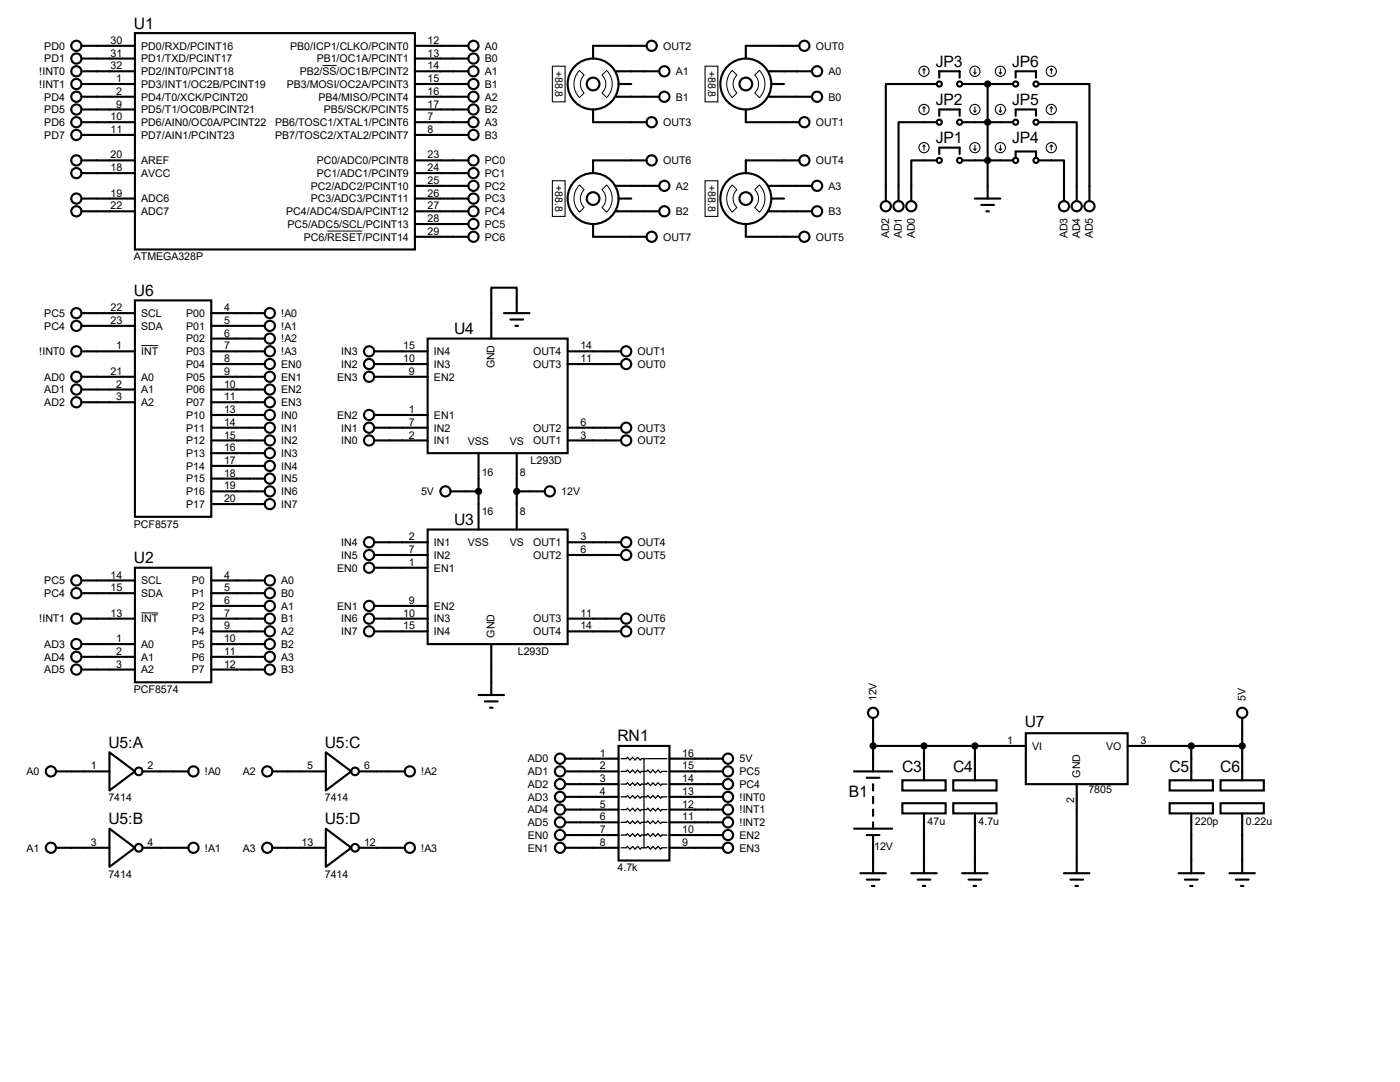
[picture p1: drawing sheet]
<svg xmlns="http://www.w3.org/2000/svg" width="279mm" height="216mm" viewBox="0 0 279 216" stroke-linecap="round" stroke-linejoin="round" font-family="sans-serif">
<g fill="none" stroke="#000" stroke-width=".42">
<path d="M16.3 9.1h10.6M16.3 11.7h10.6M16.3 14.2h10.6M16.3 16.8h10.6M16.3 19.3h10.6M26.9 6.6h55.9v43.2h-55.9zM82.8 9.1h10.7M82.8 11.7h10.7M82.8 14.2h10.7M82.8 16.8h10.7M82.8 19.3h10.7M122.9 14.2h8.7"/>
<path d="M122.9 19.3h8.7M123.4 16.8h2.6M129 9.1h-10.6v2.6M153.4 14.2h8.7M153.4 19.3h8.7M153.9 16.8h2.6M159.5 9.1h-10.7v2.6M186.9 16.8h-10.1v23.3M187.5 15.5v-1.3h4v1.3M192 16.8h10.2M197.1 16.8v22.8M202.7 15.5v-1.3h4.1v1.3"/>
<path d="M207.3 16.8h10.1v23.3M16.3 21.8h10.6M16.3 24.4h10.6M16.3 26.9h10.6M16.3 39.6h10.6M16.3 32h10.6M16.3 34.5h10.6M82.8 21.8h10.7M82.8 24.4h10.7M82.8 26.9h10.7M82.8 39.6h10.7M82.8 32h10.7"/>
<path d="M82.8 34.5h10.7M82.8 37.1h10.7M118.4 21.8v2.6h10.6M122.9 37.1h8.7M123.4 39.6h2.6M129 32h-10.6v2.5M148.8 21.8v2.6h10.7M153.4 37.1h8.7M153.9 39.6h2.6M159.5 32h-10.7v2.5M186.9 32h-5v8.1M186.9 24.4h-7.6v15.7"/>
<path d="M187.5 23.1v-1.3h4v1.3M187.5 30.7v-1.2h4v1.2M192 24.4h10.2M192 32h10.2M194.6 39.6h5M202.7 23.1v-1.3h4.1v1.3M202.7 31.5v-1.3h4.1v1.3M207.3 32h5v8.1M207.3 24.4h7.6v15.7M16.3 42.2h10.6M26.9 59.9h15.3v43.2h-15.3zM82.8 42.2h10.7"/>
<path d="M82.8 44.7h10.7M82.8 47.2h10.7M118.4 44.7v2.5h10.6M122.9 42.2h8.7M148.8 44.7v2.5h10.7M153.4 42.2h8.7M195.8 40.9h2.6M196.8 42.2h.6M16.3 75.2h10.6M16.3 77.7h10.6M16.3 62.5h10.6M16.3 65h10.6"/>
<path d="M16.3 70.1h10.6M42.2 75.2h10.6M42.2 77.7h10.6M42.2 62.5h10.6M42.2 65h10.6M42.2 72.6h10.6M42.2 70.1h10.6M42.2 67.6h10.6M74.7 75.2h10.6M74.7 72.6h10.6M74.7 70.1h10.6M85.3 67.6h28v22.8h-28z"/>
<path d="M100.6 62.5h5.1M101.9 63.8h2.5M102.9 65h.5M103.1 62.5v-5.1h-5.1v10.2M113.3 72.6h10.7M113.3 70.1h10.7M16.3 80.3h10.6M42.2 80.3h10.6M42.2 82.8h10.6M42.2 85.3h10.6M42.2 87.9h10.6M42.2 90.4h10.6"/>
<path d="M42.2 93h10.6M42.2 95.5h10.6M42.2 98h10.6M74.7 82.8h10.6M74.7 85.3h10.6M74.7 87.9h10.6M89.9 98h5.6M95.5 90.4v15.3M103.1 98h5.6M103.1 90.4v15.3M113.3 85.3h10.7M113.3 87.9h10.7"/>
<path d="M16.3 115.8h10.6M16.3 118.4h10.6M26.9 113.3h15.3v22.8h-15.3zM42.2 100.6h10.6M42.2 115.8h10.6M42.2 118.4h10.6M74.7 108.2h10.6M74.7 110.7h10.6M74.7 113.3h10.6M85.3 105.7h28v22.8h-28zM113.3 108.2h10.7M113.3 110.7h10.7"/>
<path d="M16.3 123.4h10.6M16.3 128.5h10.6M16.3 131.1h10.6M16.3 133.6h10.6M42.2 123.4h10.6M42.2 126h10.6M42.2 120.9h10.6M42.2 128.5h10.6M42.2 131.1h10.6M42.2 133.6h10.6M74.7 123.4h10.6M74.7 126h10.6"/>
<path d="M74.7 120.9h10.6M95.5 138.7h5.1M96.8 140h2.5M98 128.5v10.2M113.3 123.4h10.7M113.3 126h10.7M11.2 153.9h10.6M21.8 150.1l5.1 3.8-5.1 3.8zM28.4 153.9h9.2M54.4 153.9h10.6M65 150.1l5.1 3.8-5.1 3.8zM71.6 153.9h9.2"/>
<path d="M97.8 141.2h.5M112.8 151.4h10.6M112.8 153.9h10.6M112.8 156.5h10.6M112.8 159h10.6M123.4 148.8h10.2v22.9h-10.2zM133.6 151.4h10.7M133.6 153.9h10.7M133.6 156.5h10.7M133.6 159h10.7M170.4 153.9h7.7M173 155.2h2.5"/>
<path d="M174.2 148.8h30.5M174.2 143.3v10.6M174.2 156.5v1.2M174.2 159v1.3M180.1 155.7h8.6v2h-8.6zM184.4 148.8v6.9M190.2 155.7h8.7v2h-8.7zM194.6 148.8v6.9M204.7 146.3h20.3v10.2h-20.3zM214.9 156.5v17.7M225 148.8h22.9M233.4 155.7h8.7v2h-8.7z"/>
<path d="M237.7 148.8v6.9M243.6 155.7h8.6v2h-8.6zM247.9 143.3v12.4M11.2 169.2h10.6M21.8 165.4l5.1 3.8-5.1 3.8zM28.4 169.2h9.2M54.4 169.2h10.6M65 165.4l5.1 3.8-5.1 3.8zM71.6 169.2h9.2M112.8 161.5h10.6M112.8 164.1h10.6M112.8 166.6h10.6"/>
<path d="M112.8 169.2h10.6M133.6 161.5h10.7M133.6 164.1h10.7M133.6 166.6h10.7M133.6 169.2h10.7M170.4 165.4h7.7M171.7 174.2h5.1M173 166.6h2.5M173 175.5h2.5M174 176.8h.5M174.2 161.5v1.3M174.2 164.1v1.3"/>
<path d="M174.2 166.6v7.6M180.1 160.3h8.6v2h-8.6zM181.9 174.2h5M183.1 175.5h2.6M184.1 176.8h.6M184.4 162.3v11.9M190.2 160.3h8.7v2h-8.7zM192 174.2h5.1M193.3 175.5h2.5M194.3 176.8h.5M194.6 162.3v11.9M212.3 174.2h5.1"/>
<path d="M213.6 175.5h2.6M214.6 176.8h.5M233.4 160.3h8.7v2h-8.7zM235.2 174.2h5.1M236.5 175.5h2.5M237.5 176.8h.5M237.7 162.3v11.9M243.6 160.3h8.6v2h-8.6zM245.4 174.2h5M246.6 175.5h2.6M247.6 176.8h.6M247.9 162.3v11.9"/>
<circle cx="15.2" cy="9.1" r="1.02"/>
<circle cx="15.2" cy="11.7" r="1.02"/>
<circle cx="15.2" cy="14.2" r="1.02"/>
<circle cx="15.2" cy="16.8" r="1.02"/>
<circle cx="15.2" cy="19.3" r="1.02"/>
<circle cx="94.5" cy="19.3" r="1.02"/>
<circle cx="94.5" cy="14.2" r="1.02"/>
<circle cx="94.5" cy="16.8" r="1.02"/>
<circle cx="94.5" cy="9.1" r="1.02"/>
<circle cx="94.5" cy="11.7" r="1.02"/>
<circle cx="118.4" cy="16.8" r="5.1"/>
<circle cx="118.4" cy="16.8" r="1.27"/>
<circle cx="130" cy="9.1" r="1.02"/>
<circle cx="132.6" cy="19.3" r="1.02"/>
<circle cx="132.6" cy="14.2" r="1.02"/>
<circle cx="148.8" cy="16.8" r="5.1"/>
<circle cx="148.8" cy="16.8" r="1.27"/>
<circle cx="160.5" cy="9.1" r="1.02"/>
<circle cx="163.1" cy="14.2" r="1.02"/>
<circle cx="163.1" cy="19.3" r="1.02"/>
<circle cx="187.5" cy="16.8" r=".51"/>
<circle cx="191.5" cy="16.8" r=".51"/>
<circle cx="202.7" cy="16.8" r=".51"/>
<circle cx="206.8" cy="16.8" r=".51"/>
<circle cx="15.2" cy="32" r="1.02"/>
<circle cx="15.2" cy="34.5" r="1.02"/>
<circle cx="15.2" cy="21.8" r="1.02"/>
<circle cx="15.2" cy="26.9" r="1.02"/>
<circle cx="15.2" cy="24.4" r="1.02"/>
<circle cx="15.2" cy="39.6" r="1.02"/>
<circle cx="94.5" cy="32" r="1.02"/>
<circle cx="94.5" cy="21.8" r="1.02"/>
<circle cx="94.5" cy="26.9" r="1.02"/>
<circle cx="94.5" cy="24.4" r="1.02"/>
<circle cx="94.5" cy="37.1" r="1.02"/>
<circle cx="94.5" cy="34.5" r="1.02"/>
<circle cx="94.5" cy="39.6" r="1.02"/>
<circle cx="118.4" cy="39.6" r="5.1"/>
<circle cx="118.4" cy="39.6" r="1.27"/>
<circle cx="130" cy="32" r="1.02"/>
<circle cx="130" cy="24.4" r="1.02"/>
<circle cx="132.6" cy="37.1" r="1.02"/>
<circle cx="148.8" cy="39.6" r="5.1"/>
<circle cx="148.8" cy="39.6" r="1.27"/>
<circle cx="160.5" cy="24.4" r="1.02"/>
<circle cx="160.5" cy="32" r="1.02"/>
<circle cx="163.1" cy="37.1" r="1.02"/>
<circle cx="187.5" cy="24.4" r=".51"/>
<circle cx="187.5" cy="32" r=".51"/>
<circle cx="191.5" cy="32" r=".51"/>
<circle cx="191.5" cy="24.4" r=".51"/>
<circle cx="202.7" cy="32" r=".51"/>
<circle cx="202.7" cy="24.4" r=".51"/>
<circle cx="206.8" cy="32" r=".51"/>
<circle cx="206.8" cy="24.4" r=".51"/>
<circle cx="15.2" cy="42.2" r="1.02"/>
<circle cx="94.5" cy="42.2" r="1.02"/>
<circle cx="94.5" cy="44.7" r="1.02"/>
<circle cx="94.5" cy="47.2" r="1.02"/>
<circle cx="130" cy="47.2" r="1.02"/>
<circle cx="132.6" cy="42.2" r="1.02"/>
<circle cx="160.5" cy="47.2" r="1.02"/>
<circle cx="163.1" cy="42.2" r="1.02"/>
<circle cx="176.8" cy="41.1" r="1.02"/>
<circle cx="179.3" cy="41.1" r="1.02"/>
<circle cx="181.9" cy="41.1" r="1.02"/>
<circle cx="212.3" cy="41.1" r="1.02"/>
<circle cx="214.9" cy="41.1" r="1.02"/>
<circle cx="217.4" cy="41.1" r="1.02"/>
<circle cx="15.2" cy="65" r="1.02"/>
<circle cx="15.2" cy="70.1" r="1.02"/>
<circle cx="15.2" cy="62.5" r="1.02"/>
<circle cx="15.2" cy="77.7" r="1.02"/>
<circle cx="15.2" cy="75.2" r="1.02"/>
<circle cx="53.8" cy="72.6" r="1.02"/>
<circle cx="53.8" cy="75.2" r="1.02"/>
<circle cx="53.8" cy="65" r="1.02"/>
<circle cx="53.8" cy="67.6" r="1.02"/>
<circle cx="53.8" cy="70.1" r="1.02"/>
<circle cx="53.8" cy="77.7" r="1.02"/>
<circle cx="53.8" cy="62.5" r="1.02"/>
<circle cx="73.7" cy="72.6" r="1.02"/>
<circle cx="73.7" cy="70.1" r="1.02"/>
<circle cx="73.7" cy="75.2" r="1.02"/>
<circle cx="125" cy="70.1" r="1.02"/>
<circle cx="125" cy="72.6" r="1.02"/>
<circle cx="15.2" cy="80.3" r="1.02"/>
<circle cx="53.8" cy="95.5" r="1.02"/>
<circle cx="53.8" cy="98" r="1.02"/>
<circle cx="53.8" cy="87.9" r="1.02"/>
<circle cx="53.8" cy="93" r="1.02"/>
<circle cx="53.8" cy="90.4" r="1.02"/>
<circle cx="53.8" cy="82.8" r="1.02"/>
<circle cx="53.8" cy="80.3" r="1.02"/>
<circle cx="53.8" cy="85.3" r="1.02"/>
<circle cx="73.7" cy="87.9" r="1.02"/>
<circle cx="73.7" cy="85.3" r="1.02"/>
<circle cx="73.7" cy="82.8" r="1.02"/>
<circle cx="88.9" cy="98" r="1.02"/>
<circle cx="109.7" cy="98" r="1.02"/>
<circle cx="125" cy="87.9" r="1.02"/>
<circle cx="125" cy="85.3" r="1.02"/>
<circle cx="15.2" cy="115.8" r="1.02"/>
<circle cx="15.2" cy="118.4" r="1.02"/>
<circle cx="53.8" cy="118.4" r="1.02"/>
<circle cx="53.8" cy="115.8" r="1.02"/>
<circle cx="53.8" cy="100.6" r="1.02"/>
<circle cx="73.7" cy="108.2" r="1.02"/>
<circle cx="73.7" cy="110.7" r="1.02"/>
<circle cx="73.7" cy="113.3" r="1.02"/>
<circle cx="125" cy="108.2" r="1.02"/>
<circle cx="125" cy="110.7" r="1.02"/>
<circle cx="15.2" cy="131.1" r="1.02"/>
<circle cx="15.2" cy="133.6" r="1.02"/>
<circle cx="15.2" cy="123.4" r="1.02"/>
<circle cx="15.2" cy="128.5" r="1.02"/>
<circle cx="53.8" cy="133.6" r="1.02"/>
<circle cx="53.8" cy="126" r="1.02"/>
<circle cx="53.8" cy="131.1" r="1.02"/>
<circle cx="53.8" cy="120.9" r="1.02"/>
<circle cx="53.8" cy="128.5" r="1.02"/>
<circle cx="53.8" cy="123.4" r="1.02"/>
<circle cx="73.7" cy="123.4" r="1.02"/>
<circle cx="73.7" cy="126" r="1.02"/>
<circle cx="73.7" cy="120.9" r="1.02"/>
<circle cx="125" cy="126" r="1.02"/>
<circle cx="125" cy="123.4" r="1.02"/>
<circle cx="10.2" cy="153.9" r="1.02"/>
<circle cx="27.7" cy="153.9" r=".76"/>
<circle cx="38.6" cy="153.9" r="1.02"/>
<circle cx="53.3" cy="153.9" r="1.02"/>
<circle cx="70.9" cy="153.9" r=".76"/>
<circle cx="81.8" cy="153.9" r="1.02"/>
<circle cx="111.8" cy="156.5" r="1.02"/>
<circle cx="111.8" cy="151.4" r="1.02"/>
<circle cx="111.8" cy="153.9" r="1.02"/>
<circle cx="111.8" cy="159" r="1.02"/>
<circle cx="145.3" cy="151.4" r="1.02"/>
<circle cx="145.3" cy="156.5" r="1.02"/>
<circle cx="145.3" cy="153.9" r="1.02"/>
<circle cx="145.3" cy="159" r="1.02"/>
<circle cx="174.2" cy="142.2" r="1.02"/>
<circle cx="247.9" cy="142.2" r="1.02"/>
<circle cx="10.2" cy="169.2" r="1.02"/>
<circle cx="27.7" cy="169.2" r=".76"/>
<circle cx="38.6" cy="169.2" r="1.02"/>
<circle cx="53.3" cy="169.2" r="1.02"/>
<circle cx="70.9" cy="169.2" r=".76"/>
<circle cx="81.8" cy="169.2" r="1.02"/>
<circle cx="111.8" cy="166.6" r="1.02"/>
<circle cx="111.8" cy="169.2" r="1.02"/>
<circle cx="111.8" cy="161.5" r="1.02"/>
<circle cx="111.8" cy="164.1" r="1.02"/>
<circle cx="145.3" cy="161.5" r="1.02"/>
<circle cx="145.3" cy="166.6" r="1.02"/>
<circle cx="145.3" cy="169.2" r="1.02"/>
<circle cx="145.3" cy="164.1" r="1.02"/>
</g>
<path d="M64.4 13.1h2.8M115.7 14.1l.9 .9a2.46 2.46 0 0 0 0 3.5l-.9 1a3.9 3.9 0 0 1 0-5.4zM121.1 14.1a3.9 3.9 0 0 1 0 5.4l-1-1a2.46 2.46 0 0 0 0-3.5zM146.1 14.1l1 .9a2.46 2.46 0 0 0 0 3.5l-1 1a3.9 3.9 0 0 1 0-5.4zM151.6 14.1a3.9 3.9 0 0 1 0 5.4l-1-1a2.46 2.46 0 0 0 0-3.5zM115.7 36.9l.9 .9a2.46 2.46 0 0 0 0 3.6l-.9 .9a3.9 3.9 0 0 1 0-5.4zM121.1 36.9a3.9 3.9 0 0 1 0 5.4l-1-.9a2.46 2.46 0 0 0 0-3.6zM146.1 36.9l1 .9a2.46 2.46 0 0 0 0 3.6l-1 .9a3.9 3.9 0 0 1 0-5.4zM151.6 36.9a3.9 3.9 0 0 1 0 5.4l-1-.9a2.46 2.46 0 0 0 0-3.6zM65.3 46.1h7M28.2 69h3.4M28.2 122.3h3.4" fill="none" stroke="#000" stroke-width=".2"/>
<g fill="none" stroke="#000" stroke-width=".21">
<path d="M110.2 13.2h2.6v7.1h-2.6zM140.7 13.2h2.6v7.1h-2.6zM184.4 13.7v1M184.4 13.7l-.3 .3M184.4 13.7l.3 .3M194.3 14.5l.3 .2M194.6 13.7v1M194.8 14.5l-.2 .2M199.4 14.5l.2 .2M199.6 13.7v1M199.9 14.5l-.3 .2M209.8 13.7v1"/>
<path d="M209.8 13.7l.3 .3M209.8 13.7l-.3 .3M110.2 36.1h2.6v7.1h-2.6zM140.7 36.1h2.6v7.1h-2.6zM184.4 29l-.3 .2M184.4 29l.3 .2M184.4 21.3v1.1M184.4 29v1M184.4 21.3l-.3 .3M184.4 21.3l.3 .3M194.3 29.7l.3 .3M194.3 22.1l.3 .3"/>
<path d="M194.6 21.3v1.1M194.6 29v1M194.8 29.7l-.2 .3M194.8 22.1l-.2 .3M199.4 29.7l.2 .3M199.4 22.1l.2 .3M199.6 21.3v1.1M199.6 29v1M199.9 29.7l-.3 .3M199.9 22.1l-.3 .3M209.8 29l.3 .2M209.8 29l-.3 .2"/>
<path d="M209.8 21.3v1.1M209.8 29v1M209.8 21.3l.3 .3M209.8 21.3l-.3 .3"/>
<circle cx="184.4" cy="14.2" r="1.02"/>
<circle cx="194.6" cy="14.2" r="1.02"/>
<circle cx="199.6" cy="14.2" r="1.02"/>
<circle cx="209.8" cy="14.2" r="1.02"/>
<circle cx="184.4" cy="29.5" r="1.02"/>
<circle cx="184.4" cy="21.8" r="1.02"/>
<circle cx="194.6" cy="21.8" r="1.02"/>
<circle cx="194.6" cy="29.5" r="1.02"/>
<circle cx="199.6" cy="21.8" r="1.02"/>
<circle cx="199.6" cy="29.5" r="1.02"/>
<circle cx="209.8" cy="29.5" r="1.02"/>
<circle cx="209.8" cy="21.8" r="1.02"/>
</g>
<path d="M124 151.4h1l.2-.3 .5 .5 .5-.5 .5 .5 .6-.5 .5 .5 .2-.2h5.1M124 156.5h1l.2-.3 .5 .5 .5-.5 .5 .5 .6-.5 .5 .5 .2-.2h1l.3-.3 .5 .5 .5-.5 .5 .5 .5-.5 .5 .5 .3-.2h1M124 153.9h1l.2-.2 .5 .5 .5-.5 .5 .5 .6-.5 .5 .5 .2-.3h1l.3-.2 .5 .5 .5-.5 .5 .5 .5-.5 .5 .5 .3-.3h1M124 159h1l.2-.3 .5 .6 .5-.6 .5 .6 .6-.6 .5 .6 .2-.3h1l.3-.3 .5 .6 .5-.6 .5 .6 .5-.6 .5 .6 .3-.3h1M128.5 151.4v17.8M124 161.5h1l.2-.2 .5 .5 .5-.5 .5 .5 .6-.5 .5 .5 .2-.3h1l.3-.2 .5 .5 .5-.5 .5 .5 .5-.5 .5 .5 .3-.3h1M124 164.1h1l.2-.3 .5 .5 .5-.5 .5 .5 .6-.5 .5 .5 .2-.2h1l.3-.3 .5 .5 .5-.5 .5 .5 .5-.5 .5 .5 .3-.2h1M124 166.6h1l.2-.2 .5 .5 .5-.5 .5 .5 .6-.5 .5 .5 .2-.3h1l.3-.2 .5 .5 .5-.5 .5 .5 .5-.5 .5 .5 .3-.3h1M124 169.2h1l.2-.3 .5 .5 .5-.5 .5 .5 .6-.5 .5 .5 .2-.2h1l.3-.3 .5 .5 .5-.5 .5 .5 .5-.5 .5 .5 .3-.2h1" fill="none" stroke="#000" stroke-width=".25"/>
<g fill="#000" stroke="#000" stroke-width=".42">
<circle cx="197.1" cy="16.8" r=".51"/>
<circle cx="197.1" cy="32" r=".51"/>
<circle cx="197.1" cy="24.4" r=".51"/>
<circle cx="95.5" cy="98" r=".51"/>
<circle cx="103.1" cy="98" r=".51"/>
<circle cx="174.2" cy="148.8" r=".51"/>
<circle cx="184.4" cy="148.8" r=".51"/>
<circle cx="194.6" cy="148.8" r=".51"/>
<circle cx="237.7" cy="148.8" r=".51"/>
<circle cx="247.9" cy="148.8" r=".51"/>
</g>
<g font-size="3.1">
<text x="26.7" y="5.7">U1</text>
<text x="186.7" y="13.3">JP3</text>
<text x="202" y="13.3">JP6</text>
<text x="186.7" y="21">JP2</text>
<text x="202" y="21">JP5</text>
<text x="186.7" y="28.6">JP1</text>
<text x="202" y="28.6">JP4</text>
<text x="26.7" y="59.1">U6</text>
<text x="90.6" y="66.7">U4</text>
<text x="90.6" y="104.8">U3</text>
<text x="26.7" y="112.4">U2</text>
<text x="21.6" y="149.2">U5:A</text>
<text x="64.8" y="149.2">U5:C</text>
<text x="123.2" y="148">RN1</text>
<text x="204.5" y="145.1">U7</text>
<text x="180" y="154">C3</text>
<text x="190.2" y="154">C4</text>
<text x="233.4" y="154">C5</text>
<text x="243.5" y="154">C6</text>
<text x="169.4" y="159.1">B1</text>
<text x="21.6" y="164.5">U5:B</text>
<text x="64.8" y="164.5">U5:D</text>
</g>
<g font-size="2.1">
<text x="8.8" y="9.9">PD0</text>
<text x="22.1" y="11.3">31</text>
<text x="22.1" y="8.8">30</text>
<text x="28.2" y="9.9">PD0/RXD/PCINT16</text>
<text x="57.9" y="9.9">PB0/ICP1/CLKO/PCINT0</text>
<text x="85.3" y="8.8">12</text>
<text x="85.3" y="11.3">13</text>
<text x="96.8" y="9.9">A0</text>
<text x="132.3" y="9.9">OUT2</text>
<text x="162.8" y="9.9">OUT0</text>
<text x="7.8" y="15">!INT0</text>
<text x="7.8" y="17.5">!INT1</text>
<text x="8.8" y="12.4">PD1</text>
<text x="22.1" y="13.8">32</text>
<text x="23.2" y="16.4">1</text>
<text x="28.2" y="17.5">PD3/INT1/OC2B/PCINT19</text>
<text x="28.2" y="15">PD2/INT0/PCINT18</text>
<text x="28.2" y="12.4">PD1/TXD/PCINT17</text>
<text x="57.2" y="17.5">PB3/MOSI/OC2A/PCINT3</text>
<text x="59.8" y="15">PB2/SS/OC1B/PCINT2</text>
<text x="63.2" y="12.4">PB1/OC1A/PCINT1</text>
<text x="85.3" y="16.4">15</text>
<text x="85.3" y="13.8">14</text>
<text x="96.8" y="12.4">B0</text>
<text x="96.8" y="15">A1</text>
<text x="96.8" y="17.5">B1</text>
<text x="110.8" y="14.1" transform="rotate(90 110.8 14.1)">+88.8</text>
<text x="134.9" y="15">A1</text>
<text x="141.3" y="14.1" transform="rotate(90 141.3 14.1)">+88.8</text>
<text x="165.4" y="15">A0</text>
<text x="8.8" y="20.1">PD4</text>
<text x="8.8" y="22.6">PD5</text>
<text x="23.2" y="21.5">9</text>
<text x="23.2" y="18.9">2</text>
<text x="28.2" y="22.6">PD5/T1/OC0B/PCINT21</text>
<text x="28.2" y="20.1">PD4/T0/XCK/PCINT20</text>
<text x="63.5" y="20.1">PB4/MISO/PCINT4</text>
<text x="64.6" y="22.6">PB5/SCK/PCINT5</text>
<text x="85.3" y="18.9">16</text>
<text x="85.3" y="21.5">17</text>
<text x="96.8" y="20.1">A2</text>
<text x="96.8" y="22.6">B2</text>
<text x="134.9" y="20.1">B1</text>
<text x="165.4" y="20.1">B0</text>
<text x="8.8" y="25.1">PD6</text>
<text x="8.8" y="27.7">PD7</text>
<text x="22.1" y="24">10</text>
<text x="22.1" y="26.5">11</text>
<text x="28.2" y="25.1">PD6/AIN0/OC0A/PCINT22</text>
<text x="28.2" y="27.7">PD7/AIN1/PCINT23</text>
<text x="54.9" y="27.7">PB7/TOSC2/XTAL2/PCINT7</text>
<text x="54.9" y="25.1">PB6/TOSC1/XTAL1/PCINT6</text>
<text x="85.3" y="26.5">8</text>
<text x="85.3" y="24">7</text>
<text x="96.8" y="25.1">A3</text>
<text x="96.8" y="27.7">B3</text>
<text x="132.3" y="25.1">OUT3</text>
<text x="162.8" y="25.1">OUT1</text>
<text x="22.1" y="34.2">18</text>
<text x="22.1" y="31.6">20</text>
<text x="28.2" y="35.3">AVCC</text>
<text x="28.2" y="32.8">AREF</text>
<text x="63.2" y="35.3">PC1/ADC1/PCINT9</text>
<text x="63.2" y="32.8">PC0/ADC0/PCINT8</text>
<text x="85.3" y="34.2">24</text>
<text x="85.3" y="31.6">23</text>
<text x="96.8" y="32.8">PC0</text>
<text x="96.8" y="35.3">PC1</text>
<text x="132.3" y="32.8">OUT6</text>
<text x="162.8" y="32.8">OUT4</text>
<text x="22.1" y="39.2">19</text>
<text x="22.1" y="41.8">22</text>
<text x="28.2" y="40.4">ADC6</text>
<text x="62" y="40.4">PC3/ADC3/PCINT11</text>
<text x="62" y="37.8">PC2/ADC2/PCINT10</text>
<text x="85.3" y="41.8">27</text>
<text x="85.3" y="39.2">26</text>
<text x="85.3" y="36.7">25</text>
<text x="96.8" y="37.8">PC2</text>
<text x="96.8" y="40.4">PC3</text>
<text x="110.8" y="37" transform="rotate(90 110.8 37)">+88.8</text>
<text x="134.9" y="37.8">A2</text>
<text x="141.3" y="37" transform="rotate(90 141.3 37)">+88.8</text>
<text x="165.4" y="37.8">A3</text>
<text x="28.2" y="42.9">ADC7</text>
<text x="57.1" y="42.9">PC4/ADC4/SDA/PCINT12</text>
<text x="57.4" y="45.5">PC5/ADC5/SCL/PCINT13</text>
<text x="85.3" y="46.9">29</text>
<text x="85.3" y="44.3">28</text>
<text x="96.8" y="42.9">PC4</text>
<text x="96.8" y="45.5">PC5</text>
<text x="134.9" y="42.9">B2</text>
<text x="165.4" y="42.9">B3</text>
<text x="177.5" y="47.5" transform="rotate(-90 177.5 47.5)">AD2</text>
<text x="180" y="47.5" transform="rotate(-90 180 47.5)">AD1</text>
<text x="182.5" y="47.5" transform="rotate(-90 182.5 47.5)">AD0</text>
<text x="213" y="47.5" transform="rotate(-90 213 47.5)">AD3</text>
<text x="215.6" y="47.5" transform="rotate(-90 215.6 47.5)">AD4</text>
<text x="218.1" y="47.5" transform="rotate(-90 218.1 47.5)">AD5</text>
<text x="26.7" y="51.9">ATMEGA328P</text>
<text x="60.6" y="48">PC6/RESET/PCINT14</text>
<text x="96.8" y="48">PC6</text>
<text x="132.3" y="48">OUT7</text>
<text x="162.8" y="48">OUT5</text>
<text x="8.8" y="63.2">PC5</text>
<text x="8.8" y="65.8">PC4</text>
<text x="22.1" y="62.1">22</text>
<text x="22.1" y="64.6">23</text>
<text x="28.2" y="63.2">SCL</text>
<text x="28.2" y="65.8">SDA</text>
<text x="37.2" y="63.2">P00</text>
<text x="37.2" y="65.8">P01</text>
<text x="44.7" y="62.1">4</text>
<text x="44.7" y="64.6">5</text>
<text x="56.1" y="63.2">!A0</text>
<text x="56.1" y="65.8">!A1</text>
<text x="7.8" y="70.9">!INT0</text>
<text x="23.2" y="69.7">1</text>
<text x="28.2" y="70.9">INT</text>
<text x="37.2" y="68.3">P02</text>
<text x="37.2" y="70.9">P03</text>
<text x="44.7" y="67.2">6</text>
<text x="44.7" y="69.7">7</text>
<text x="56.1" y="68.3">!A2</text>
<text x="56.1" y="70.9">!A3</text>
<text x="68.1" y="70.9">IN3</text>
<text x="80.5" y="69.7">15</text>
<text x="86.6" y="70.9">IN4</text>
<text x="106.4" y="70.9">OUT4</text>
<text x="115.8" y="69.7">14</text>
<text x="127.3" y="70.9">OUT1</text>
<text x="8.8" y="75.9">AD0</text>
<text x="22.1" y="74.8">21</text>
<text x="23.2" y="77.3">2</text>
<text x="28.2" y="75.9">A0</text>
<text x="37.2" y="73.4">P04</text>
<text x="37.2" y="75.9">P05</text>
<text x="44.7" y="72.3">8</text>
<text x="44.7" y="74.8">9</text>
<text x="44.7" y="77.3">10</text>
<text x="56.1" y="73.4">EN0</text>
<text x="56.1" y="75.9">EN1</text>
<text x="67.3" y="75.9">EN3</text>
<text x="68.1" y="73.4">IN2</text>
<text x="80.5" y="72.3">10</text>
<text x="81.6" y="74.8">9</text>
<text x="86.6" y="73.4">IN3</text>
<text x="86.6" y="75.9">EN2</text>
<text x="98.7" y="73.5" transform="rotate(-90 98.7 73.5)">GND</text>
<text x="106.4" y="73.4">OUT3</text>
<text x="115.8" y="72.3">11</text>
<text x="127.3" y="73.4">OUT0</text>
<text x="8.8" y="78.5">AD1</text>
<text x="8.8" y="81">AD2</text>
<text x="23.2" y="79.9">3</text>
<text x="28.2" y="78.5">A1</text>
<text x="28.2" y="81">A2</text>
<text x="37.2" y="78.5">P06</text>
<text x="37.2" y="81">P07</text>
<text x="37.2" y="83.6">P10</text>
<text x="44.7" y="79.9">11</text>
<text x="44.7" y="82.4">13</text>
<text x="56.1" y="83.6">IN0</text>
<text x="56.1" y="78.5">EN2</text>
<text x="56.1" y="81">EN3</text>
<text x="67.3" y="83.6">EN2</text>
<text x="81.6" y="82.4">1</text>
<text x="86.6" y="83.6">EN1</text>
<text x="37.2" y="86.1">P11</text>
<text x="37.2" y="88.6">P12</text>
<text x="44.7" y="85">14</text>
<text x="44.7" y="87.5">15</text>
<text x="56.1" y="86.1">IN1</text>
<text x="56.1" y="88.6">IN2</text>
<text x="68.1" y="88.6">IN0</text>
<text x="68.1" y="86.1">IN1</text>
<text x="81.6" y="87.5">2</text>
<text x="81.6" y="85">7</text>
<text x="86.6" y="88.6">IN1</text>
<text x="86.6" y="86.1">IN2</text>
<text x="93.4" y="88.8">VSS</text>
<text x="101.7" y="88.8">VS</text>
<text x="106.4" y="88.6">OUT1</text>
<text x="106.4" y="86.1">OUT2</text>
<text x="115.8" y="87.5">3</text>
<text x="115.8" y="85">6</text>
<text x="127.3" y="88.6">OUT2</text>
<text x="127.3" y="86.1">OUT3</text>
<text x="37.2" y="91.2">P13</text>
<text x="37.2" y="93.7">P14</text>
<text x="44.7" y="90">16</text>
<text x="44.7" y="92.6">17</text>
<text x="44.7" y="95.1">18</text>
<text x="56.1" y="91.2">IN3</text>
<text x="56.1" y="93.7">IN4</text>
<text x="96.1" y="94.9">16</text>
<text x="103.8" y="94.9">8</text>
<text x="105.9" y="92.6">L293D</text>
<text x="37.2" y="96.3">P15</text>
<text x="37.2" y="98.8">P16</text>
<text x="37.2" y="101.3">P17</text>
<text x="44.7" y="97.7">19</text>
<text x="44.7" y="100.2">20</text>
<text x="56.1" y="96.3">IN5</text>
<text x="56.1" y="98.8">IN6</text>
<text x="56.1" y="101.3">IN7</text>
<text x="84" y="98.8">5V</text>
<text x="112" y="98.8">12V</text>
<text x="26.7" y="105.3">PCF8575</text>
<text x="81.6" y="107.8">2</text>
<text x="96.1" y="102.7">16</text>
<text x="103.8" y="102.7">8</text>
<text x="115.8" y="107.8">3</text>
<text x="68.1" y="109">IN4</text>
<text x="68.1" y="111.5">IN5</text>
<text x="81.6" y="110.4">7</text>
<text x="81.6" y="112.9">1</text>
<text x="86.6" y="109">IN1</text>
<text x="86.6" y="111.5">IN2</text>
<text x="93.4" y="108.9">VSS</text>
<text x="101.7" y="108.9">VS</text>
<text x="106.4" y="109">OUT1</text>
<text x="106.4" y="111.5">OUT2</text>
<text x="115.8" y="110.4">6</text>
<text x="127.3" y="109">OUT4</text>
<text x="127.3" y="111.5">OUT5</text>
<text x="8.8" y="116.6">PC5</text>
<text x="8.8" y="119.1">PC4</text>
<text x="22.1" y="115.4">14</text>
<text x="22.1" y="118">15</text>
<text x="28.2" y="116.6">SCL</text>
<text x="28.2" y="119.1">SDA</text>
<text x="38.3" y="116.6">P0</text>
<text x="38.3" y="119.1">P1</text>
<text x="44.7" y="115.4">4</text>
<text x="44.7" y="118">5</text>
<text x="56.1" y="116.6">A0</text>
<text x="56.1" y="119.1">B0</text>
<text x="67.3" y="114">EN0</text>
<text x="86.6" y="114">EN1</text>
<text x="7.8" y="124.2">!INT1</text>
<text x="22.1" y="123.1">13</text>
<text x="28.2" y="124.2">INT</text>
<text x="38.3" y="121.7">P2</text>
<text x="38.3" y="124.2">P3</text>
<text x="44.7" y="120.5">6</text>
<text x="44.7" y="123.1">7</text>
<text x="44.7" y="125.6">9</text>
<text x="56.1" y="121.7">A1</text>
<text x="56.1" y="124.2">B1</text>
<text x="67.3" y="121.7">EN1</text>
<text x="68.1" y="124.2">IN6</text>
<text x="80.5" y="123.1">10</text>
<text x="80.5" y="125.6">15</text>
<text x="81.6" y="120.5">9</text>
<text x="86.6" y="124.2">IN3</text>
<text x="86.6" y="121.7">EN2</text>
<text x="106.4" y="124.2">OUT3</text>
<text x="115.8" y="123.1">11</text>
<text x="115.8" y="125.6">14</text>
<text x="127.3" y="124.2">OUT6</text>
<text x="8.8" y="129.3">AD3</text>
<text x="8.8" y="131.8">AD4</text>
<text x="23.2" y="128.1">1</text>
<text x="23.2" y="130.7">2</text>
<text x="28.2" y="129.3">A0</text>
<text x="28.2" y="131.8">A1</text>
<text x="38.3" y="126.7">P4</text>
<text x="38.3" y="129.3">P5</text>
<text x="38.3" y="131.8">P6</text>
<text x="44.7" y="128.1">10</text>
<text x="44.7" y="130.7">11</text>
<text x="56.1" y="126.7">A2</text>
<text x="56.1" y="129.3">B2</text>
<text x="56.1" y="131.8">A3</text>
<text x="68.1" y="126.7">IN7</text>
<text x="86.6" y="126.7">IN4</text>
<text x="98.7" y="127.3" transform="rotate(-90 98.7 127.3)">GND</text>
<text x="103.3" y="130.7">L293D</text>
<text x="106.4" y="126.7">OUT4</text>
<text x="127.3" y="126.7">OUT7</text>
<text x="8.8" y="134.4">AD5</text>
<text x="23.2" y="133.2">3</text>
<text x="28.2" y="134.4">A2</text>
<text x="38.3" y="134.4">P7</text>
<text x="44.7" y="133.2">12</text>
<text x="56.1" y="134.4">B3</text>
<text x="26.7" y="138.3">PCF8574</text>
<text x="174.9" y="140" transform="rotate(-90 174.9 140)">12V</text>
<text x="248.6" y="140" transform="rotate(-90 248.6 140)">5V</text>
<text x="201" y="148.5">1</text>
<text x="206" y="149.6">VI</text>
<text x="220.7" y="149.6">VO</text>
<text x="227.6" y="148.5">3</text>
<text x="5.3" y="154.7">A0</text>
<text x="18.1" y="153.5">1</text>
<text x="29.5" y="153.5">2</text>
<text x="40.9" y="154.7">!A0</text>
<text x="48.5" y="154.7">A2</text>
<text x="61.3" y="153.5">5</text>
<text x="72.6" y="153.5">6</text>
<text x="84.1" y="154.7">!A2</text>
<text x="105.4" y="152.1">AD0</text>
<text x="105.4" y="154.7">AD1</text>
<text x="119.7" y="151">1</text>
<text x="119.7" y="153.5">2</text>
<text x="136.1" y="151">16</text>
<text x="136.1" y="153.5">15</text>
<text x="147.6" y="154.7">PC5</text>
<text x="147.6" y="152.1">5V</text>
<text x="215.6" y="155.2" transform="rotate(-90 215.6 155.2)">GND</text>
<text x="21.6" y="159.9">7414</text>
<text x="64.8" y="159.9">7414</text>
<text x="105.4" y="157.2">AD2</text>
<text x="105.4" y="159.8">AD3</text>
<text x="119.7" y="156.1">3</text>
<text x="119.7" y="158.6">4</text>
<text x="119.7" y="161.2">5</text>
<text x="136.1" y="156.1">14</text>
<text x="136.1" y="158.6">13</text>
<text x="136.1" y="161.2">12</text>
<text x="147.6" y="157.2">PC4</text>
<text x="147.6" y="159.8">!INT0</text>
<text x="214.4" y="160.2" transform="rotate(-90 214.4 160.2)">2</text>
<text x="217.2" y="158.2">7805</text>
<text x="105.4" y="162.3">AD4</text>
<text x="105.4" y="164.8">AD5</text>
<text x="105.4" y="167.4">EN0</text>
<text x="119.7" y="163.7">6</text>
<text x="119.7" y="166.2">7</text>
<text x="136.1" y="163.7">11</text>
<text x="136.1" y="166.2">10</text>
<text x="147.6" y="162.3">!INT1</text>
<text x="147.6" y="164.8">!INT2</text>
<text x="147.6" y="167.4">EN2</text>
<text x="185.1" y="164.5">47u</text>
<text x="195.3" y="164.5">4.7u</text>
<text x="238.5" y="164.5">220p</text>
<text x="248.6" y="164.5">0.22u</text>
<text x="5.3" y="169.9">A1</text>
<text x="18.1" y="168.8">3</text>
<text x="29.5" y="168.8">4</text>
<text x="40.9" y="169.9">!A1</text>
<text x="48.5" y="169.9">A3</text>
<text x="60.2" y="168.8">13</text>
<text x="72.6" y="168.8">12</text>
<text x="84.1" y="169.9">!A3</text>
<text x="105.4" y="169.9">EN1</text>
<text x="119.7" y="168.8">8</text>
<text x="123.2" y="173.9">4.7k</text>
<text x="136.1" y="168.8">9</text>
<text x="147.6" y="169.9">EN3</text>
<text x="174.5" y="169.6">12V</text>
<text x="21.6" y="175.1">7414</text>
<text x="64.8" y="175.1">7414</text>
</g>
</svg>
